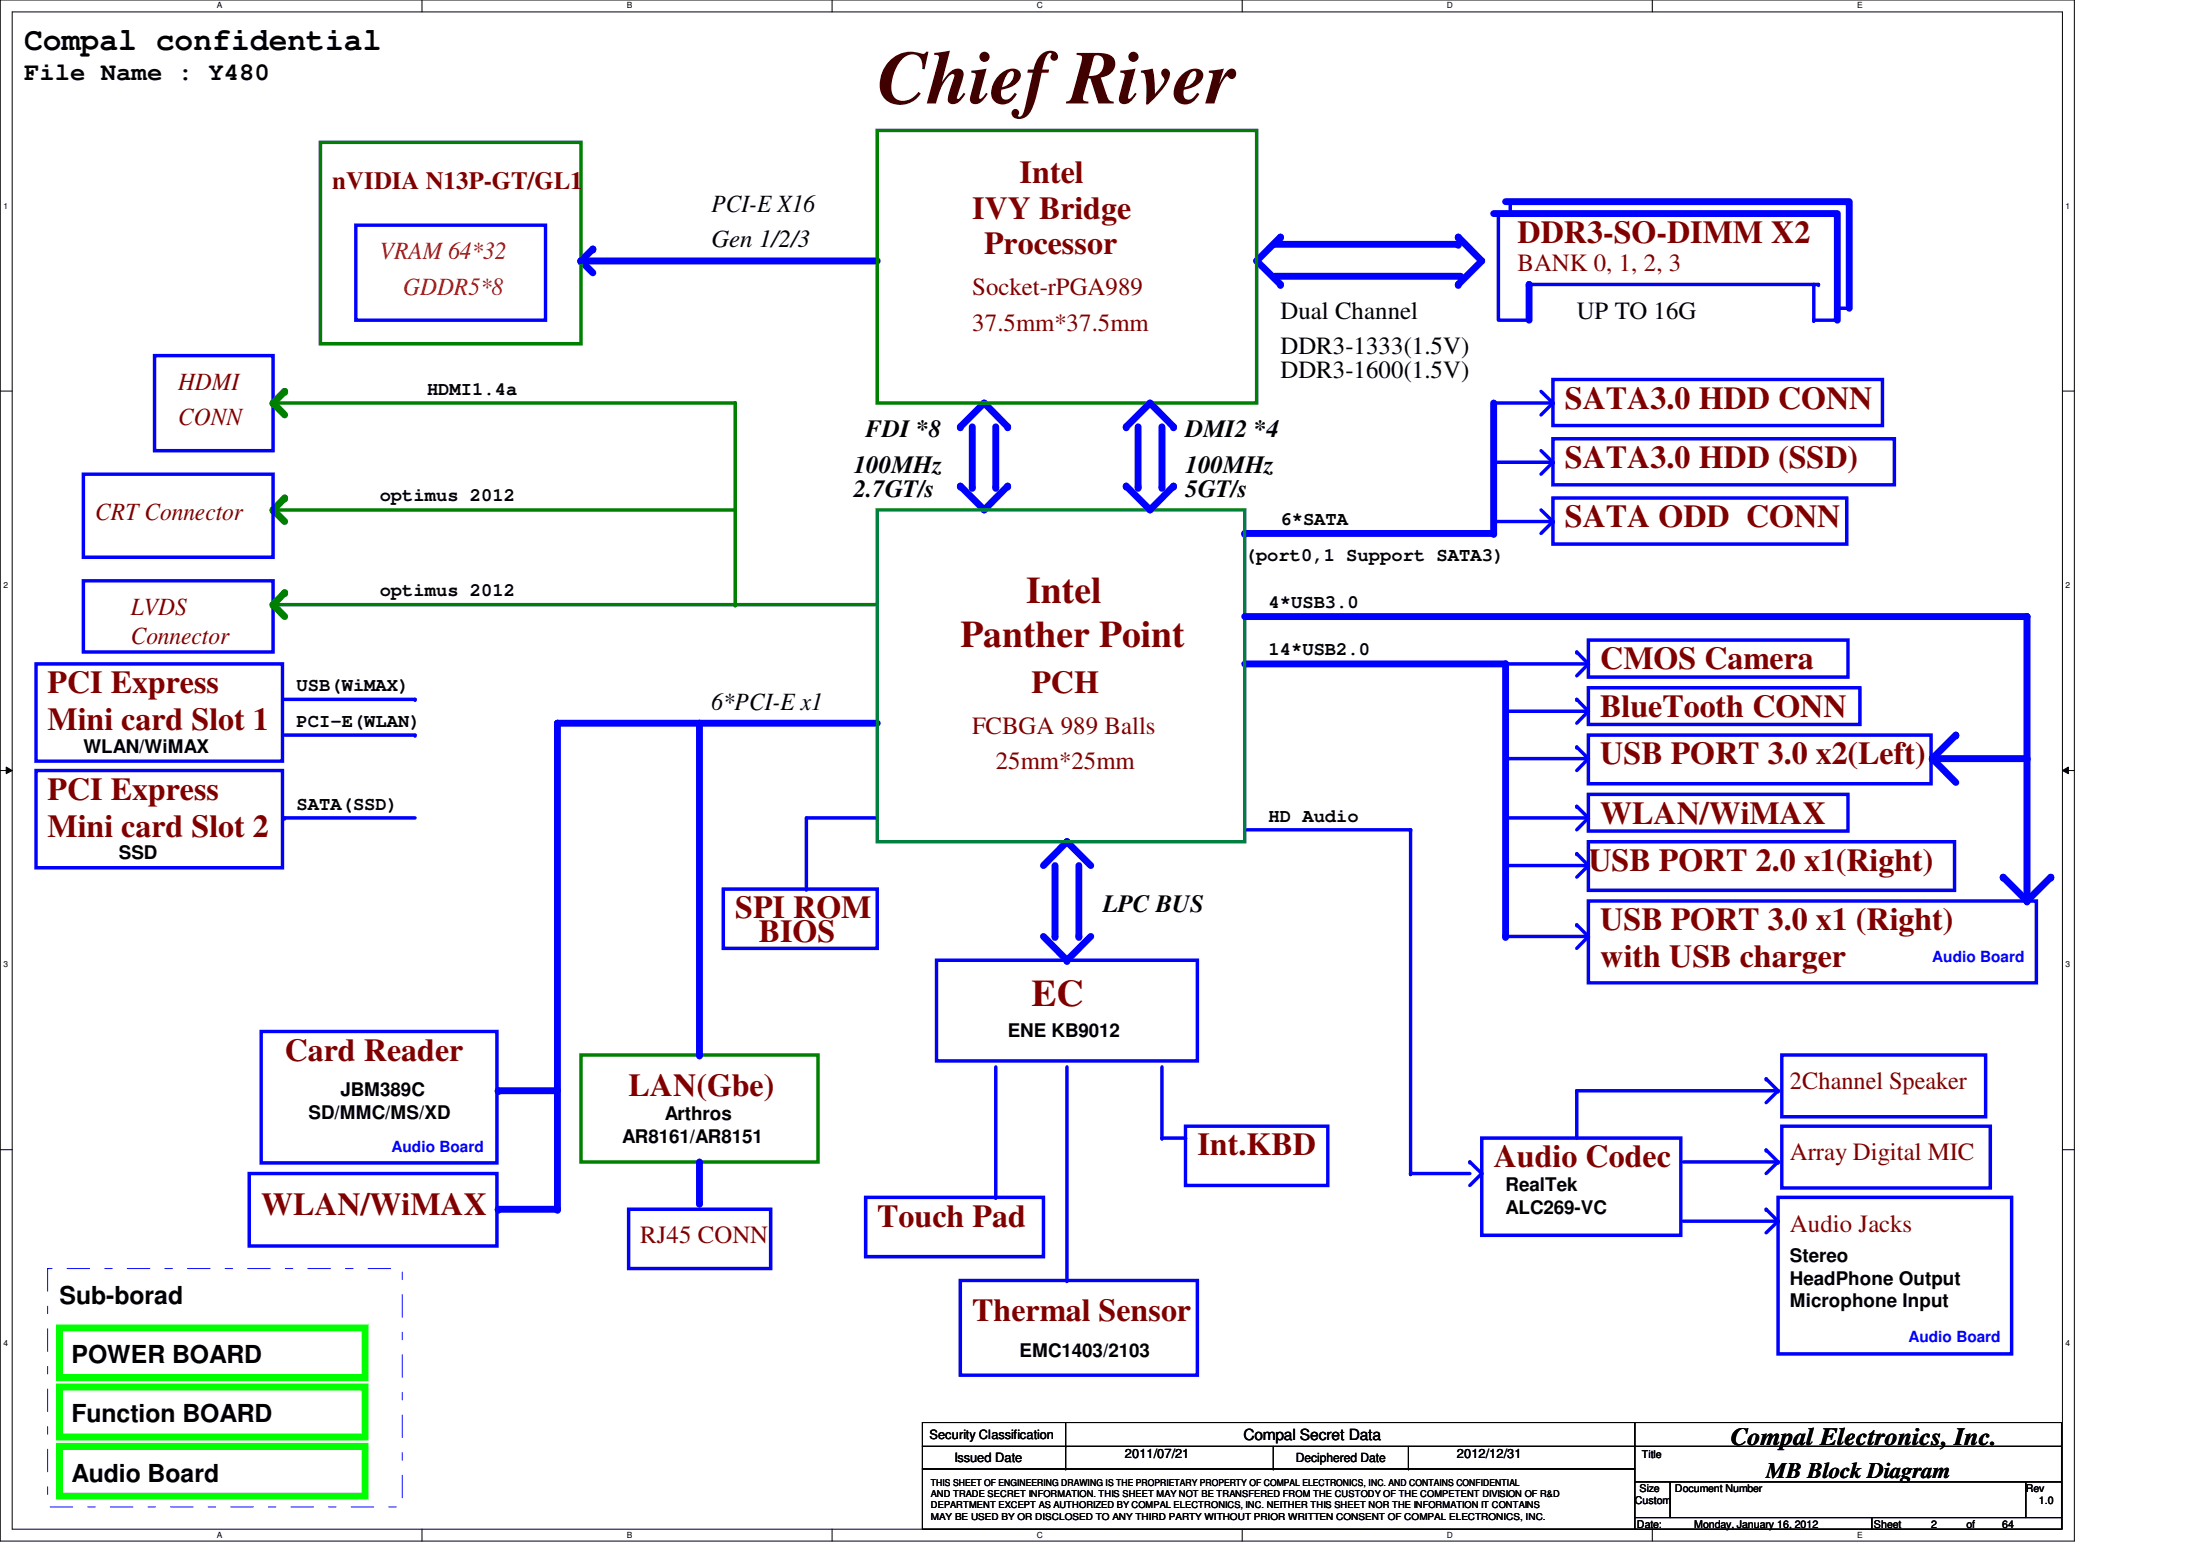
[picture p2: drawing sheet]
<svg xmlns="http://www.w3.org/2000/svg" width="297mm" height="210mm" viewBox="0 0 297 210" stroke-linecap="round" stroke-linejoin="round" font-family="sans-serif">
<path d="M0 0h280.1v208h-280.1zM1.6 1.6h276.9v204.8h-276.9z" fill="none" stroke="#000" stroke-width=".14"/>
<g fill="#fff">
<path d="M29.3 .2h.7v1.2h-.7z"/>
<path d="M29.3 206.6h.7v1.2h-.7z"/>
</g>
<path d="M57 0v1.6M57 206.4v1.6" fill="none" stroke="#000" stroke-width=".14"/>
<g fill="#fff">
<path d="M84.6 .2h.7v1.2h-.7z"/>
<path d="M84.6 206.6h.7v1.2h-.7z"/>
</g>
<path d="M112.3 0v1.6M112.3 206.4v1.6" fill="none" stroke="#000" stroke-width=".14"/>
<g fill="#fff">
<path d="M140 .2h.8v1.2h-.8z"/>
<path d="M140 206.6h.8v1.2h-.8z"/>
</g>
<path d="M167.7 0v1.6M167.7 206.4v1.6" fill="none" stroke="#000" stroke-width=".14"/>
<g fill="#fff">
<path d="M195.4 .2h.7v1.2h-.7z"/>
<path d="M195.4 206.6h.7v1.2h-.7z"/>
</g>
<path d="M223.1 0v1.6M223.1 206.4v1.6" fill="none" stroke="#000" stroke-width=".14"/>
<g fill="#fff">
<path d="M250.7 .2h.8v1.2h-.8z"/>
<path d="M250.7 206.6h.8v1.2h-.8z"/>
<path d="M.5 27.2h.6v1.2h-.6z"/>
<path d="M278.9 27.2h.6v1.2h-.6z"/>
<path d="M.5 78.4h.6v1.1h-.6z"/>
<path d="M278.9 78.4h.6v1.1h-.6z"/>
</g>
<path d="M0 52.8h1.6M278.5 52.8h1.6" fill="none" stroke="#000" stroke-width=".14"/>
<g fill="#fff">
<path d="M.5 129.6h.6v1.2h-.6z"/>
<path d="M278.9 129.6h.6v1.2h-.6z"/>
</g>
<path d="M0 104h1.6M.8 103.5l.8 .5-.8 .4zM278.5 104l.8-.5v.9zM278.5 104h1.6" fill="none" stroke="#000" stroke-width=".14"/>
<path d="M.8 103.5l.8 .5-.8 .4zM278.5 104l.8-.5v.9z" fill="#000"/>
<g fill="#fff">
<path d="M.5 180.8h.6v1.1h-.6z"/>
<path d="M278.9 180.8h.6v1.1h-.6z"/>
</g>
<g fill="none" stroke="#000" stroke-width=".14">
<path d="M0 155.2h1.6M278.5 155.2h1.6M124.5 192h96.2v3.2h-96.2zM124.5 195.2h96.2v3.1h-96.2zM124.5 198.3h96.2v8.1h-96.2zM143.9 195.2h.1M143.9 198.3h.1M143.9 192v6.3M171.9 198.3h.1M171.9 195.2v3.1M190.2 198.3h.1M190.2 195.2v3.1"/>
<path d="M220.7 192h57.6v3.2h-57.6zM220.7 195.2h57.6v4.8h-57.6zM220.7 200h4.8v4.9h-4.8zM220.7 204.9h32v1.5h-32zM225.5 200h48v4.9h-48zM252.7 204.9h25.6v1.5h-25.6zM273.5 200h4.8v4.9h-4.8z"/>
</g>
<path d="M78.4 35.2h40" fill="none" stroke="#00f" stroke-width=".93"/>
<circle cx="78.4" cy="35.2" r=".47" fill="#00f"/>
<path d="M108.9 110.4h9.5" fill="none" stroke="#00f" stroke-width=".47"/>
<circle cx="118.4" cy="110.4" r=".23" fill="#00f"/>
<path d="M108.9 110.4v9.6M97.7 120h20.7v8h-20.7z" fill="none" stroke="#00f" stroke-width=".47"/>
<circle cx="108.9" cy="120" r=".23" fill="#00f"/>
<path d="M212.9 147.2h27.2" fill="none" stroke="#00f" stroke-width=".47"/>
<circle cx="240.1" cy="147.2" r=".23" fill="#00f"/>
<path d="M240.1 147.2l-1.6 1.6" fill="none" stroke="#00f" stroke-width=".47"/>
<circle cx="240.1" cy="147.2" r=".23" fill="#00f"/>
<path d="M238.5 145.6l1.6 1.6" fill="none" stroke="#00f" stroke-width=".47"/>
<circle cx="238.5" cy="145.6" r=".23" fill="#00f"/>
<path d="M212.9 147.2v6.4" fill="none" stroke="#00f" stroke-width=".47"/>
<circle cx="212.9" cy="147.2" r=".23" fill="#00f"/>
<path d="M20.9 48h16v12.8h-16zM208.1 52.8l1.6 1.6M214.5 99.2h46.2v6.6h-46.2z" fill="none" stroke="#00f" stroke-width=".47"/>
<circle cx="209.7" cy="54.4" r=".23" fill="#00f"/>
<path d="M209.7 54.4l-1.6 1.6" fill="none" stroke="#00f" stroke-width=".47"/>
<circle cx="209.7" cy="54.4" r=".23" fill="#00f"/>
<path d="M201.7 54.4h8" fill="none" stroke="#00f" stroke-width=".47"/>
<circle cx="209.7" cy="54.4" r=".23" fill="#00f"/>
<path d="M209.7 51.2h44.5v6.2h-44.5zM209.7 67.2h39.6v6.2h-39.6z" fill="none" stroke="#00f" stroke-width=".47"/>
<path d="M201.7 54.4v17.6" fill="none" stroke="#00f" stroke-width=".93"/>
<circle cx="201.7" cy="72" r=".47" fill="#00f"/>
<path d="M75.3 97.6h43.1" fill="none" stroke="#00f" stroke-width=".93"/>
<circle cx="75.3" cy="97.6" r=".47" fill="#00f"/>
<path d="M4.9 89.6h33.2v13.1h-33.2z" fill="none" stroke="#00f" stroke-width=".47"/>
<path d="M145.7 116.8v9.6" fill="none" stroke="#00f" stroke-width=".93"/>
<circle cx="145.7" cy="126.4" r=".47" fill="#00f"/>
<path d="M142.4 116.8v9.6" fill="none" stroke="#00f" stroke-width=".93"/>
<circle cx="142.4" cy="126.4" r=".47" fill="#00f"/>
<path d="M144.1 113.6l-3.2 3.2" fill="none" stroke="#00f" stroke-width=".93"/>
<circle cx="144.1" cy="113.6" r=".47" fill="#00f"/>
<path d="M144.1 113.6l3.2 3.2" fill="none" stroke="#00f" stroke-width=".93"/>
<circle cx="144.1" cy="113.6" r=".47" fill="#00f"/>
<path d="M140.9 126.4l3.2 3.2" fill="none" stroke="#00f" stroke-width=".93"/>
<circle cx="144.1" cy="129.6" r=".47" fill="#00f"/>
<path d="M147.3 126.4l-3.2 3.2" fill="none" stroke="#00f" stroke-width=".93"/>
<circle cx="144.1" cy="129.6" r=".47" fill="#00f"/>
<path d="M160.1 152h19.2v8h-19.2zM116.9 161.6h24v8h-24z" fill="none" stroke="#00f" stroke-width=".47"/>
<path d="M99.3 81.6h19.1" fill="none" stroke="#008000" stroke-width=".47"/>
<circle cx="99.3" cy="81.6" r=".23" fill="#008000"/>
<path d="M36.9 68.8h62.4" fill="none" stroke="#008000" stroke-width=".47"/>
<circle cx="99.3" cy="68.8" r=".23" fill="#008000"/>
<path d="M38.4 67.2l-1.5 1.6" fill="none" stroke="#008000" stroke-width=".93"/>
<circle cx="38.4" cy="67.2" r=".47" fill="#008000"/>
<path d="M36.9 68.8l1.5 1.6" fill="none" stroke="#008000" stroke-width=".93"/>
<circle cx="36.9" cy="68.8" r=".47" fill="#008000"/>
<path d="M36.9 54.4h62.4" fill="none" stroke="#008000" stroke-width=".47"/>
<circle cx="99.3" cy="54.4" r=".23" fill="#008000"/>
<path d="M38.4 52.8l-1.5 1.6" fill="none" stroke="#008000" stroke-width=".93"/>
<circle cx="38.4" cy="52.8" r=".47" fill="#008000"/>
<path d="M36.9 54.4l1.5 1.6" fill="none" stroke="#008000" stroke-width=".93"/>
<circle cx="36.9" cy="54.4" r=".47" fill="#008000"/>
<path d="M99.3 54.4v27.2" fill="none" stroke="#008000" stroke-width=".47"/>
<circle cx="99.3" cy="81.6" r=".23" fill="#008000"/>
<path d="M132.9 54.4l3.2 3.2" fill="none" stroke="#00f" stroke-width=".93"/>
<circle cx="136.1" cy="57.6" r=".47" fill="#00f"/>
<path d="M129.7 65.6l3.2 3.2" fill="none" stroke="#00f" stroke-width=".93"/>
<circle cx="129.7" cy="65.6" r=".47" fill="#00f"/>
<path d="M134.4 57.6v8.2" fill="none" stroke="#00f" stroke-width=".93"/>
<circle cx="134.4" cy="65.8" r=".47" fill="#00f"/>
<path d="M131.3 57.6v8.2" fill="none" stroke="#00f" stroke-width=".93"/>
<circle cx="131.3" cy="65.8" r=".47" fill="#00f"/>
<path d="M136.1 65.6l-3.2 3.2" fill="none" stroke="#00f" stroke-width=".93"/>
<circle cx="136.1" cy="65.6" r=".47" fill="#00f"/>
<path d="M132.9 54.4l-3.2 3.2" fill="none" stroke="#00f" stroke-width=".93"/>
<circle cx="129.7" cy="57.6" r=".47" fill="#00f"/>
<path d="M78.4 35.2l1.6 1.6" fill="none" stroke="#00f" stroke-width=".93"/>
<circle cx="78.4" cy="35.2" r=".47" fill="#00f"/>
<path d="M240.1 156.8l-1.6 1.6" fill="none" stroke="#00f" stroke-width=".47"/>
<circle cx="240.1" cy="156.8" r=".23" fill="#00f"/>
<path d="M227.3 156.8h12.8" fill="none" stroke="#00f" stroke-width=".47"/>
<circle cx="240.1" cy="156.8" r=".23" fill="#00f"/>
<path d="M238.5 155.2l1.6 1.6" fill="none" stroke="#00f" stroke-width=".47"/>
<circle cx="238.5" cy="155.2" r=".23" fill="#00f"/>
<path d="M212.9 94.4l1.6 1.6M240.6 152h28.1v8.4h-28.1z" fill="none" stroke="#00f" stroke-width=".47"/>
<path d="M8 187.2h41.3v6.8h-41.3z" fill="none" stroke="#0f0" stroke-width=".93"/>
<circle cx="212.9" cy="94.4" r=".23" fill="#00f"/>
<path d="M214.5 96l-1.6 1.6" fill="none" stroke="#00f" stroke-width=".47"/>
<circle cx="214.5" cy="96" r=".23" fill="#00f"/>
<path d="M203.3 96h11.2" fill="none" stroke="#00f" stroke-width=".47"/>
<circle cx="214.5" cy="96" r=".23" fill="#00f"/>
<path d="M212.9 88l1.6 1.6" fill="none" stroke="#00f" stroke-width=".47"/>
<circle cx="212.9" cy="88" r=".23" fill="#00f"/>
<path d="M214.5 89.6l-1.6 1.6" fill="none" stroke="#00f" stroke-width=".47"/>
<circle cx="214.5" cy="89.6" r=".23" fill="#00f"/>
<path d="M203.3 89.6h11.2" fill="none" stroke="#00f" stroke-width=".47"/>
<circle cx="214.5" cy="89.6" r=".23" fill="#00f"/>
<path d="M214.5 92.8h36.6v5h-36.6zM214.5 86.4h35v5h-35zM198.5 156.8l1.6 1.6M200.1 153.6h26.8v13.2h-26.8z" fill="none" stroke="#00f" stroke-width=".47"/>
<circle cx="198.5" cy="156.8" r=".23" fill="#00f"/>
<path d="M200.1 158.4l-1.6 1.6" fill="none" stroke="#00f" stroke-width=".47"/>
<circle cx="200.1" cy="158.4" r=".23" fill="#00f"/>
<path d="M190.5 158.4h8M240.6 142.4h27.5v8.3h-27.5z" fill="none" stroke="#00f" stroke-width=".47"/>
<circle cx="190.5" cy="158.4" r=".23" fill="#00f"/>
<path d="M11.3 64h25.6v11.2h-25.6zM11.3 78.4h25.6v9.6h-25.6zM134.4 144v17.6" fill="none" stroke="#00f" stroke-width=".47"/>
<circle cx="134.4" cy="161.6" r=".23" fill="#00f"/>
<path d="M156.9 153.6h3.2" fill="none" stroke="#00f" stroke-width=".47"/>
<circle cx="160.1" cy="153.6" r=".23" fill="#00f"/>
<path d="M126.4 129.6h35.3v13.6h-35.3zM156.9 144v9.6" fill="none" stroke="#00f" stroke-width=".47"/>
<circle cx="156.9" cy="153.6" r=".23" fill="#00f"/>
<path d="M168.1 72h33.6" fill="none" stroke="#00f" stroke-width=".93"/>
<circle cx="168.1" cy="72" r=".47" fill="#00f"/>
<path d="M172.1 37.3h25.1" fill="none" stroke="#00f" stroke-width=".93"/>
<circle cx="197.2" cy="37.3" r=".47" fill="#00f"/>
<path d="M169.7 35.2l3.2 3.2" fill="none" stroke="#00f" stroke-width=".93"/>
<circle cx="172.9" cy="38.4" r=".47" fill="#00f"/>
<path d="M202.3 28.8v14.4h4.2M248.1 41.6h1.6" fill="none" stroke="#00f" stroke-width=".47"/>
<circle cx="249.7" cy="41.6" r=".23" fill="#00f"/>
<path d="M201.7 28.8h46.4v14.4" fill="none" stroke="#00f" stroke-width=".93"/>
<path d="M244.9 43.2h3.2" fill="none" stroke="#00f" stroke-width=".47"/>
<circle cx="244.9" cy="43.2" r=".23" fill="#00f"/>
<path d="M172.9 32l-3.2 3.2" fill="none" stroke="#00f" stroke-width=".93"/>
<circle cx="172.9" cy="32" r=".47" fill="#00f"/>
<path d="M206.5 38.4v4.8" fill="none" stroke="#00f" stroke-width=".93"/>
<circle cx="206.5" cy="38.4" r=".47" fill="#00f"/>
<path d="M200.1 35.2l-3.2 3.2" fill="none" stroke="#00f" stroke-width=".93"/>
<circle cx="196.9" cy="38.4" r=".47" fill="#00f"/>
<path d="M196.9 32l3.2 3.2" fill="none" stroke="#00f" stroke-width=".93"/>
<circle cx="196.9" cy="32" r=".47" fill="#00f"/>
<path d="M203.9 27.2v1.6" fill="none" stroke="#00f" stroke-width=".47"/>
<circle cx="203.9" cy="28.8" r=".23" fill="#00f"/>
<path d="M172.1 33h24.8" fill="none" stroke="#00f" stroke-width=".93"/>
<circle cx="196.9" cy="33" r=".47" fill="#00f"/>
<path d="M244.9 38.4v4.8" fill="none" stroke="#00f" stroke-width=".47"/>
<circle cx="244.9" cy="43.2" r=".23" fill="#00f"/>
<path d="M203.3 27.2h46.4v14.4" fill="none" stroke="#00f" stroke-width=".93"/>
<path d="M206.5 38.4h39" fill="none" stroke="#00f" stroke-width=".47"/>
<circle cx="245.5" cy="38.4" r=".23" fill="#00f"/>
<path d="M168.1 89.6h35.2" fill="none" stroke="#00f" stroke-width=".93"/>
<circle cx="203.3" cy="89.6" r=".47" fill="#00f"/>
<path d="M203.3 89.6v36.8" fill="none" stroke="#00f" stroke-width=".93"/>
<circle cx="203.3" cy="126.4" r=".47" fill="#00f"/>
<path d="M168.1 112h22.4" fill="none" stroke="#00f" stroke-width=".47"/>
<circle cx="190.5" cy="112" r=".23" fill="#00f"/>
<path d="M118.4 17.6h51.3v36.8h-51.3z" fill="none" stroke="#008000" stroke-width=".47"/>
<path d="M118.4 68.8h49.7v44.8h-49.7z" fill="none" stroke="#008040" stroke-width=".47"/>
<path d="M155.3 54.4l3.1 3.2" fill="none" stroke="#00f" stroke-width=".93"/>
<circle cx="158.4" cy="57.6" r=".47" fill="#00f"/>
<path d="M152.1 65.6l3.2 3.2" fill="none" stroke="#00f" stroke-width=".93"/>
<circle cx="152.1" cy="65.6" r=".47" fill="#00f"/>
<path d="M156.9 57.6v8.2" fill="none" stroke="#00f" stroke-width=".93"/>
<circle cx="156.9" cy="65.8" r=".47" fill="#00f"/>
<path d="M153.7 57.6v8.2" fill="none" stroke="#00f" stroke-width=".93"/>
<circle cx="153.7" cy="65.8" r=".47" fill="#00f"/>
<path d="M158.4 65.6l-3.1 3.2" fill="none" stroke="#00f" stroke-width=".93"/>
<circle cx="158.4" cy="65.6" r=".47" fill="#00f"/>
<path d="M155.3 54.4l-3.2 3.2" fill="none" stroke="#00f" stroke-width=".93"/>
<circle cx="152.1" cy="57.6" r=".47" fill="#00f"/>
<path d="M43.3 19.2h35.1v27.2h-35.1z" fill="none" stroke="#008000" stroke-width=".47"/>
<path d="M36.9 81.6l1.5 1.6" fill="none" stroke="#008000" stroke-width=".93"/>
<circle cx="36.9" cy="81.6" r=".47" fill="#008000"/>
<path d="M36.9 81.6h62.4" fill="none" stroke="#008000" stroke-width=".47"/>
<circle cx="99.3" cy="81.6" r=".23" fill="#008000"/>
<path d="M38.4 80l-1.5 1.6" fill="none" stroke="#008000" stroke-width=".93"/>
<circle cx="38.4" cy="80" r=".47" fill="#008000"/>
<path d="M48 30.4h25.7v12.8h-25.7zM144.1 144v28.8" fill="none" stroke="#00f" stroke-width=".47"/>
<circle cx="144.1" cy="172.8" r=".23" fill="#00f"/>
<path d="M240.1 161.6h31.5v21.2h-31.5zM240.1 164.8l-1.6 1.6" fill="none" stroke="#00f" stroke-width=".47"/>
<circle cx="240.1" cy="164.8" r=".23" fill="#00f"/>
<path d="M227.3 164.8h12.8" fill="none" stroke="#00f" stroke-width=".47"/>
<circle cx="240.1" cy="164.8" r=".23" fill="#00f"/>
<path d="M238.5 163.2l1.6 1.6" fill="none" stroke="#00f" stroke-width=".47"/>
<circle cx="238.5" cy="163.2" r=".23" fill="#00f"/>
<path d="M35.3 139.2h31.8v17.8h-31.8z" fill="none" stroke="#00f" stroke-width=".47"/>
<path d="M80 33.6l-1.6 1.6" fill="none" stroke="#00f" stroke-width=".93"/>
<circle cx="80" cy="33.6" r=".47" fill="#00f"/>
<path d="M75.3 97.6v65.6" fill="none" stroke="#00f" stroke-width=".93"/>
<circle cx="75.3" cy="163.2" r=".47" fill="#00f"/>
<path d="M209.7 62.4l-1.6 1.6" fill="none" stroke="#00f" stroke-width=".47"/>
<circle cx="209.7" cy="62.4" r=".23" fill="#00f"/>
<path d="M208.1 60.8l1.6 1.6" fill="none" stroke="#00f" stroke-width=".47"/>
<circle cx="209.7" cy="62.4" r=".23" fill="#00f"/>
<path d="M201.7 62.4h8" fill="none" stroke="#00f" stroke-width=".47"/>
<circle cx="209.7" cy="62.4" r=".23" fill="#00f"/>
<path d="M209.7 59.2h46.1v6.2h-46.1zM209.7 70.4l-1.6 1.6" fill="none" stroke="#00f" stroke-width=".47"/>
<circle cx="209.7" cy="70.4" r=".23" fill="#00f"/>
<path d="M201.7 70.4h8" fill="none" stroke="#00f" stroke-width=".47"/>
<circle cx="209.7" cy="70.4" r=".23" fill="#00f"/>
<path d="M208.1 68.8l1.6 1.6" fill="none" stroke="#00f" stroke-width=".47"/>
<circle cx="209.7" cy="70.4" r=".23" fill="#00f"/>
<path d="M78.4 142.4h32v14.4h-32z" fill="none" stroke="#008000" stroke-width=".47"/>
<path d="M84.9 163.2h19.2v8h-19.2z" fill="none" stroke="#00f" stroke-width=".47"/>
<path d="M94.4 97.6v44.8" fill="none" stroke="#00f" stroke-width=".93"/>
<circle cx="94.4" cy="142.4" r=".47" fill="#00f"/>
<path d="M94.4 156.8v5.6" fill="none" stroke="#00f" stroke-width=".93"/>
<circle cx="94.4" cy="162.4" r=".47" fill="#00f"/>
<path d="M33.7 158.4h33.4v9.8h-33.4zM129.7 172.8h32v12.8h-32z" fill="none" stroke="#00f" stroke-width=".47"/>
<path d="M67.3 163.2h8" fill="none" stroke="#00f" stroke-width=".93"/>
<circle cx="67.3" cy="163.2" r=".47" fill="#00f"/>
<path d="M67.3 147.2h8" fill="none" stroke="#00f" stroke-width=".93"/>
<circle cx="67.3" cy="147.2" r=".47" fill="#00f"/>
<path d="M38.4 99.2h17.6" fill="none" stroke="#00f" stroke-width=".47"/>
<circle cx="56" cy="99.2" r=".23" fill="#00f"/>
<path d="M38.4 94.4h17.6" fill="none" stroke="#00f" stroke-width=".47"/>
<circle cx="56" cy="94.4" r=".23" fill="#00f"/>
<path d="M38.4 110.4h17.6" fill="none" stroke="#00f" stroke-width=".47"/>
<circle cx="38.4" cy="110.4" r=".23" fill="#00f"/>
<path d="M4.9 104h33.2v13.1h-33.2zM190.5 112v46.4" fill="none" stroke="#00f" stroke-width=".47"/>
<circle cx="190.5" cy="158.4" r=".23" fill="#00f"/>
<path d="M8 195.2h41.3v6.8h-41.3z" fill="none" stroke="#0f0" stroke-width=".93"/>
<path d="M6.4 171.2h47.9v32.2h-47.9z" fill="none" stroke="#00f" stroke-width=".14" stroke-dasharray="3 2 1 2"/>
<path d="M168.1 83.2h105.6" fill="none" stroke="#00f" stroke-width=".93"/>
<circle cx="273.7" cy="83.2" r=".47" fill="#00f"/>
<path d="M273.7 83.2v19.2" fill="none" stroke="#00f" stroke-width=".93"/>
<circle cx="273.7" cy="102.4" r=".47" fill="#00f"/>
<path d="M260.9 102.4h12.8" fill="none" stroke="#00f" stroke-width=".93"/>
<circle cx="260.9" cy="102.4" r=".47" fill="#00f"/>
<path d="M203.3 102.4h11.2" fill="none" stroke="#00f" stroke-width=".47"/>
<circle cx="214.5" cy="102.4" r=".23" fill="#00f"/>
<path d="M212.9 100.8l1.6 1.6" fill="none" stroke="#00f" stroke-width=".47"/>
<circle cx="212.9" cy="100.8" r=".23" fill="#00f"/>
<path d="M214.5 102.4l-1.6 1.6" fill="none" stroke="#00f" stroke-width=".47"/>
<circle cx="214.5" cy="102.4" r=".23" fill="#00f"/>
<path d="M212.9 124.8l1.6 1.6" fill="none" stroke="#00f" stroke-width=".47"/>
<circle cx="212.9" cy="124.8" r=".23" fill="#00f"/>
<path d="M214.5 126.4l-1.6 1.6" fill="none" stroke="#00f" stroke-width=".47"/>
<circle cx="214.5" cy="126.4" r=".23" fill="#00f"/>
<path d="M212.9 108.8l1.6 1.6M214.5 107.2h35v5h-35z" fill="none" stroke="#00f" stroke-width=".47"/>
<circle cx="212.9" cy="108.8" r=".23" fill="#00f"/>
<path d="M203.3 110.4h11.2" fill="none" stroke="#00f" stroke-width=".47"/>
<circle cx="214.5" cy="110.4" r=".23" fill="#00f"/>
<path d="M214.5 110.4l-1.6 1.6" fill="none" stroke="#00f" stroke-width=".47"/>
<circle cx="214.5" cy="110.4" r=".23" fill="#00f"/>
<path d="M212.9 115.2l1.6 1.6M214.5 121.6h60.5v11.1h-60.5z" fill="none" stroke="#00f" stroke-width=".47"/>
<circle cx="212.9" cy="115.2" r=".23" fill="#00f"/>
<path d="M203.3 116.8h11.2" fill="none" stroke="#00f" stroke-width=".47"/>
<circle cx="214.5" cy="116.8" r=".23" fill="#00f"/>
<path d="M214.5 116.8l-1.6 1.6" fill="none" stroke="#00f" stroke-width=".47"/>
<circle cx="214.5" cy="116.8" r=".23" fill="#00f"/>
<path d="M203.3 126.4h11.2" fill="none" stroke="#00f" stroke-width=".47"/>
<circle cx="214.5" cy="126.4" r=".23" fill="#00f"/>
<path d="M214.5 113.6h49.4v6.6h-49.4z" fill="none" stroke="#00f" stroke-width=".47"/>
<path d="M260.9 102.4l3.2 3.2" fill="none" stroke="#00f" stroke-width=".93"/>
<circle cx="260.9" cy="102.4" r=".47" fill="#00f"/>
<path d="M264.1 99.2l-3.2 3.2" fill="none" stroke="#00f" stroke-width=".93"/>
<circle cx="264.1" cy="99.2" r=".47" fill="#00f"/>
<path d="M8 179.2h41.3v6.8h-41.3z" fill="none" stroke="#0f0" stroke-width=".93"/>
<path d="M273.7 102.4v19.2" fill="none" stroke="#00f" stroke-width=".93"/>
<circle cx="273.7" cy="121.6" r=".47" fill="#00f"/>
<path d="M270.5 118.4l3.2 3.2" fill="none" stroke="#00f" stroke-width=".93"/>
<circle cx="270.5" cy="118.4" r=".47" fill="#00f"/>
<path d="M276.9 118.4l-3.2 3.2" fill="none" stroke="#00f" stroke-width=".93"/>
<circle cx="276.9" cy="118.4" r=".47" fill="#00f"/>
<text font-size="10.2" fill="#400000" x="118.4" y="14">Chief River</text>
<g font-size="5.1" fill="#800000">
<text x="138.6" y="81.4">Intel</text>
<text x="129.7" y="87.4">Panther Point</text>
<text x="139.3" y="135.8">EC</text>
</g>
<text font-size="4.3" x="3.3" y="6.8">Compal confidential</text>
<g font-size="4.3" fill="#800000">
<text x="131.3" y="29.5">IVY Bridge</text>
<text x="137.7" y="24.8">Intel</text>
<text x="132.9" y="34.3">Processor</text>
<text x="204.9" y="32.8">DDR3-SO-DIMM X2</text>
<text x="211.3" y="55.2">SATA3.0 HDD CONN</text>
<text x="211.3" y="63.2">SATA3.0 HDD (SSD)</text>
<text x="211.3" y="71.2">SATA ODD CONN</text>
<text x="6.4" y="93.6">PCI Express</text>
<text x="139.3" y="93.6">PCH</text>
<text x="216.1" y="90.3">CMOS Camera</text>
<text x="6.4" y="98.6">Mini card Slot 1</text>
<text x="216.1" y="96.8">BlueTooth CONN</text>
<text x="6.4" y="107.9">PCI Express</text>
<text x="216.1" y="103.2">USB PORT 3.0 x2(Left)</text>
<text x="6.4" y="113">Mini card Slot 2</text>
<text x="216.1" y="111.2">WLAN/WiMAX</text>
<text x="214.5" y="117.6">USB PORT 2.0 x1(Right)</text>
<text x="99.3" y="124">SPI ROM</text>
<text x="216.1" y="125.6">USB PORT 3.0 x1 (Right)</text>
<text x="102.4" y="127.2">BIOS</text>
<text x="216.1" y="130.6">with USB charger</text>
<text x="38.4" y="143.2">Card Reader</text>
<text x="84.9" y="148">LAN(Gbe)</text>
<text x="161.7" y="156">Int.KBD</text>
<text x="201.7" y="157.6">Audio Codec</text>
<text x="35.3" y="164">WLAN/WiMAX</text>
<text x="118.4" y="165.6">Touch Pad</text>
<text x="131.3" y="178.4">Thermal Sensor</text>
</g>
<g font-size="3.3">
<text x="3.3" y="10.8">File Name : Y480</text>
<text x="96.1" y="28.6">PCI-E X16</text>
<text x="96.1" y="33.4">Gen 1/2/3</text>
<text x="172.9" y="47.8">DDR3-1333(1.5V)</text>
<text x="172.9" y="43">Dual Channel</text>
<text x="212.9" y="43">UP TO 16G</text>
<text x="172.9" y="51">DDR3-1600(1.5V)</text>
<text x="116.9" y="59.1">FDI *8</text>
<text x="160.1" y="59.1">DMI2 *4</text>
<text x="115.3" y="63.9">100MHz</text>
<text x="160.1" y="63.9">100MHz</text>
<text x="115.3" y="67.1">2.7GT/s</text>
<text x="160.1" y="67.1">5GT/s</text>
<text x="96.1" y="95.8">6*PCI-E x1</text>
<text x="148.9" y="123.1">LPC BUS</text>
<text x="8" y="176">Sub-borad</text>
<text x="9.6" y="184">POWER BOARD</text>
<text x="9.6" y="192">Function BOARD</text>
<text x="233.7" y="195.1">Compal Electronics, Inc.</text>
<text x="9.6" y="200">Audio Board</text>
</g>
<g font-size="3.3" fill="#800000">
<text x="44.9" y="25.5">nVIDIA N13P-GT/GL1</text>
<text x="131.3" y="39.8">Socket-rPGA989</text>
<text x="204.9" y="36.6">BANK 0, 1, 2, 3</text>
<text x="131.3" y="44.6">37.5mm*37.5mm</text>
<text x="24" y="52.6">HDMI</text>
<text x="24" y="57.4">CONN</text>
<text x="12.9" y="70.2">CRT Connector</text>
<text x="17.6" y="83">LVDS</text>
<text x="17.6" y="87">Connector</text>
<text x="131.3" y="99">FCBGA 989 Balls</text>
<text x="134.4" y="103.8">25mm*25mm</text>
<text x="241.7" y="147">2Channel Speaker</text>
<text x="241.7" y="156.6">Array Digital MIC</text>
<text x="86.4" y="167.9">RJ45 CONN</text>
<text x="241.7" y="166.2">Audio Jacks</text>
</g>
<g font-size="3.3" fill="#f00">
<text x="51.3" y="35">VRAM 64*32</text>
<text x="54.4" y="39.8">GDDR5*8</text>
</g>
<text font-size="3" x="238.5" y="199.6">MB Block Diagram</text>
<g font-size="2.5">
<text x="57.7" y="53.3">HDMI1.4a</text>
<text x="51.3" y="67.7">optimus 2012</text>
<text x="172.9" y="70.9">6*SATA</text>
<text x="168.1" y="75.7">(port0,1 Support SATA3)</text>
<text x="51.3" y="80.5">optimus 2012</text>
<text x="171.3" y="82.1">4*USB3.0</text>
<text x="171.3" y="88.5">14*USB2.0</text>
<text x="40" y="93.3">USB(WiMAX)</text>
<text x="11.3" y="101.6">WLAN/WiMAX</text>
<text x="40" y="98.1">PCI-E(WLAN)</text>
<text x="40" y="109.3">SATA(SSD)</text>
<text x="171.3" y="110.9">HD Audio</text>
<text x="16" y="116">SSD</text>
<text x="136.1" y="140">ENE KB9012</text>
<text x="46" y="148">JBM389C</text>
<text x="41.7" y="151">SD/MMC/MS/XD</text>
<text x="84" y="154.3">AR8161/AR8151</text>
<text x="89.7" y="151.2">Arthros</text>
<text x="203.3" y="160.8">RealTek</text>
<text x="203.3" y="163.8">ALC269-VC</text>
<text x="241.7" y="170.4">Stereo</text>
<text x="241.7" y="173.4">HeadPhone Output</text>
<text x="241.7" y="176.5">Microphone Input</text>
<text x="137.7" y="183.2">EMC1403/2103</text>
</g>
<g font-size="2.1" fill="#00f">
<text x="260.9" y="129.9">Audio Board</text>
<text x="52.9" y="155.5">Audio Board</text>
<text x="257.7" y="181.1">Audio Board</text>
</g>
<text font-size="2.1" x="167.9" y="194.4">Compal Secret Data</text>
<g font-size="1.7">
<text x="125.5" y="194.3">Security Classification</text>
<text x="128.9" y="197.3">Issued Date</text>
<text x="151.9" y="196.8">2011/07/21</text>
<text x="175" y="197.4">Deciphered Date</text>
<text x="196.7" y="196.8">2012/12/31</text>
</g>
<g font-size="1.4">
<text x="221.7" y="196.8">Title</text>
<text x="220.7" y="203">Custom</text>
<text x="221.4" y="201.4">Size</text>
<text x="226.1" y="201.4">Document Number</text>
<text x="273.5" y="201.4">Rev</text>
<text x="275.3" y="203">1.0</text>
<text x="221" y="206.2">Date:</text>
<text x="228.7" y="206.2">Monday, January 16, 2012</text>
<text x="253" y="206.2">Sheet</text>
<text x="260.7" y="206.2">2</text>
<text x="265.5" y="206.2">of</text>
<text x="270.3" y="206.2">64</text>
</g>
<g font-size="1.3">
<text x="125.7" y="203.6">DEPARTMENT EXCEPT AS AUTHORIZED BY COMPAL ELECTRONICS, INC. NEITHER THIS SHEET NOR THE INFORMATION IT CONTAINS</text>
<text x="125.7" y="200.6">THIS SHEET OF ENGINEERING DRAWING IS THE PROPRIETARY PROPERTY OF COMPAL ELECTRONICS, INC. AND CONTAINS CONFIDENTIAL</text>
<text x="125.7" y="202.1">AND TRADE SECRET INFORMATION. THIS SHEET MAY NOT BE TRANSFERED FROM THE CUSTODY OF THE COMPETENT DIVISION OF R&amp;D</text>
<text x="125.7" y="205.1">MAY BE USED BY OR DISCLOSED TO ANY THIRD PARTY WITHOUT PRIOR WRITTEN CONSENT OF COMPAL ELECTRONICS, INC.</text>
</g>
<g font-size="1.1">
<text x="29.3" y="1.1">A</text>
<text x="84.6" y="1.1">B</text>
<text x="140" y="1.1">C</text>
<text x="195.4" y="1.1">D</text>
<text x="250.7" y="1.1">E</text>
<text x=".5" y="28.2">1</text>
<text x="278.9" y="28.2">1</text>
<text x=".5" y="79.3">2</text>
<text x="278.9" y="79.3">2</text>
<text x=".5" y="130.6">3</text>
<text x="278.9" y="130.6">3</text>
<text x=".5" y="181.7">4</text>
<text x="278.9" y="181.7">4</text>
<text x="29.3" y="207.6">A</text>
<text x="84.6" y="207.6">B</text>
<text x="140" y="207.6">C</text>
<text x="195.4" y="207.6">D</text>
<text x="250.7" y="207.6">E</text>
</g>
</svg>
